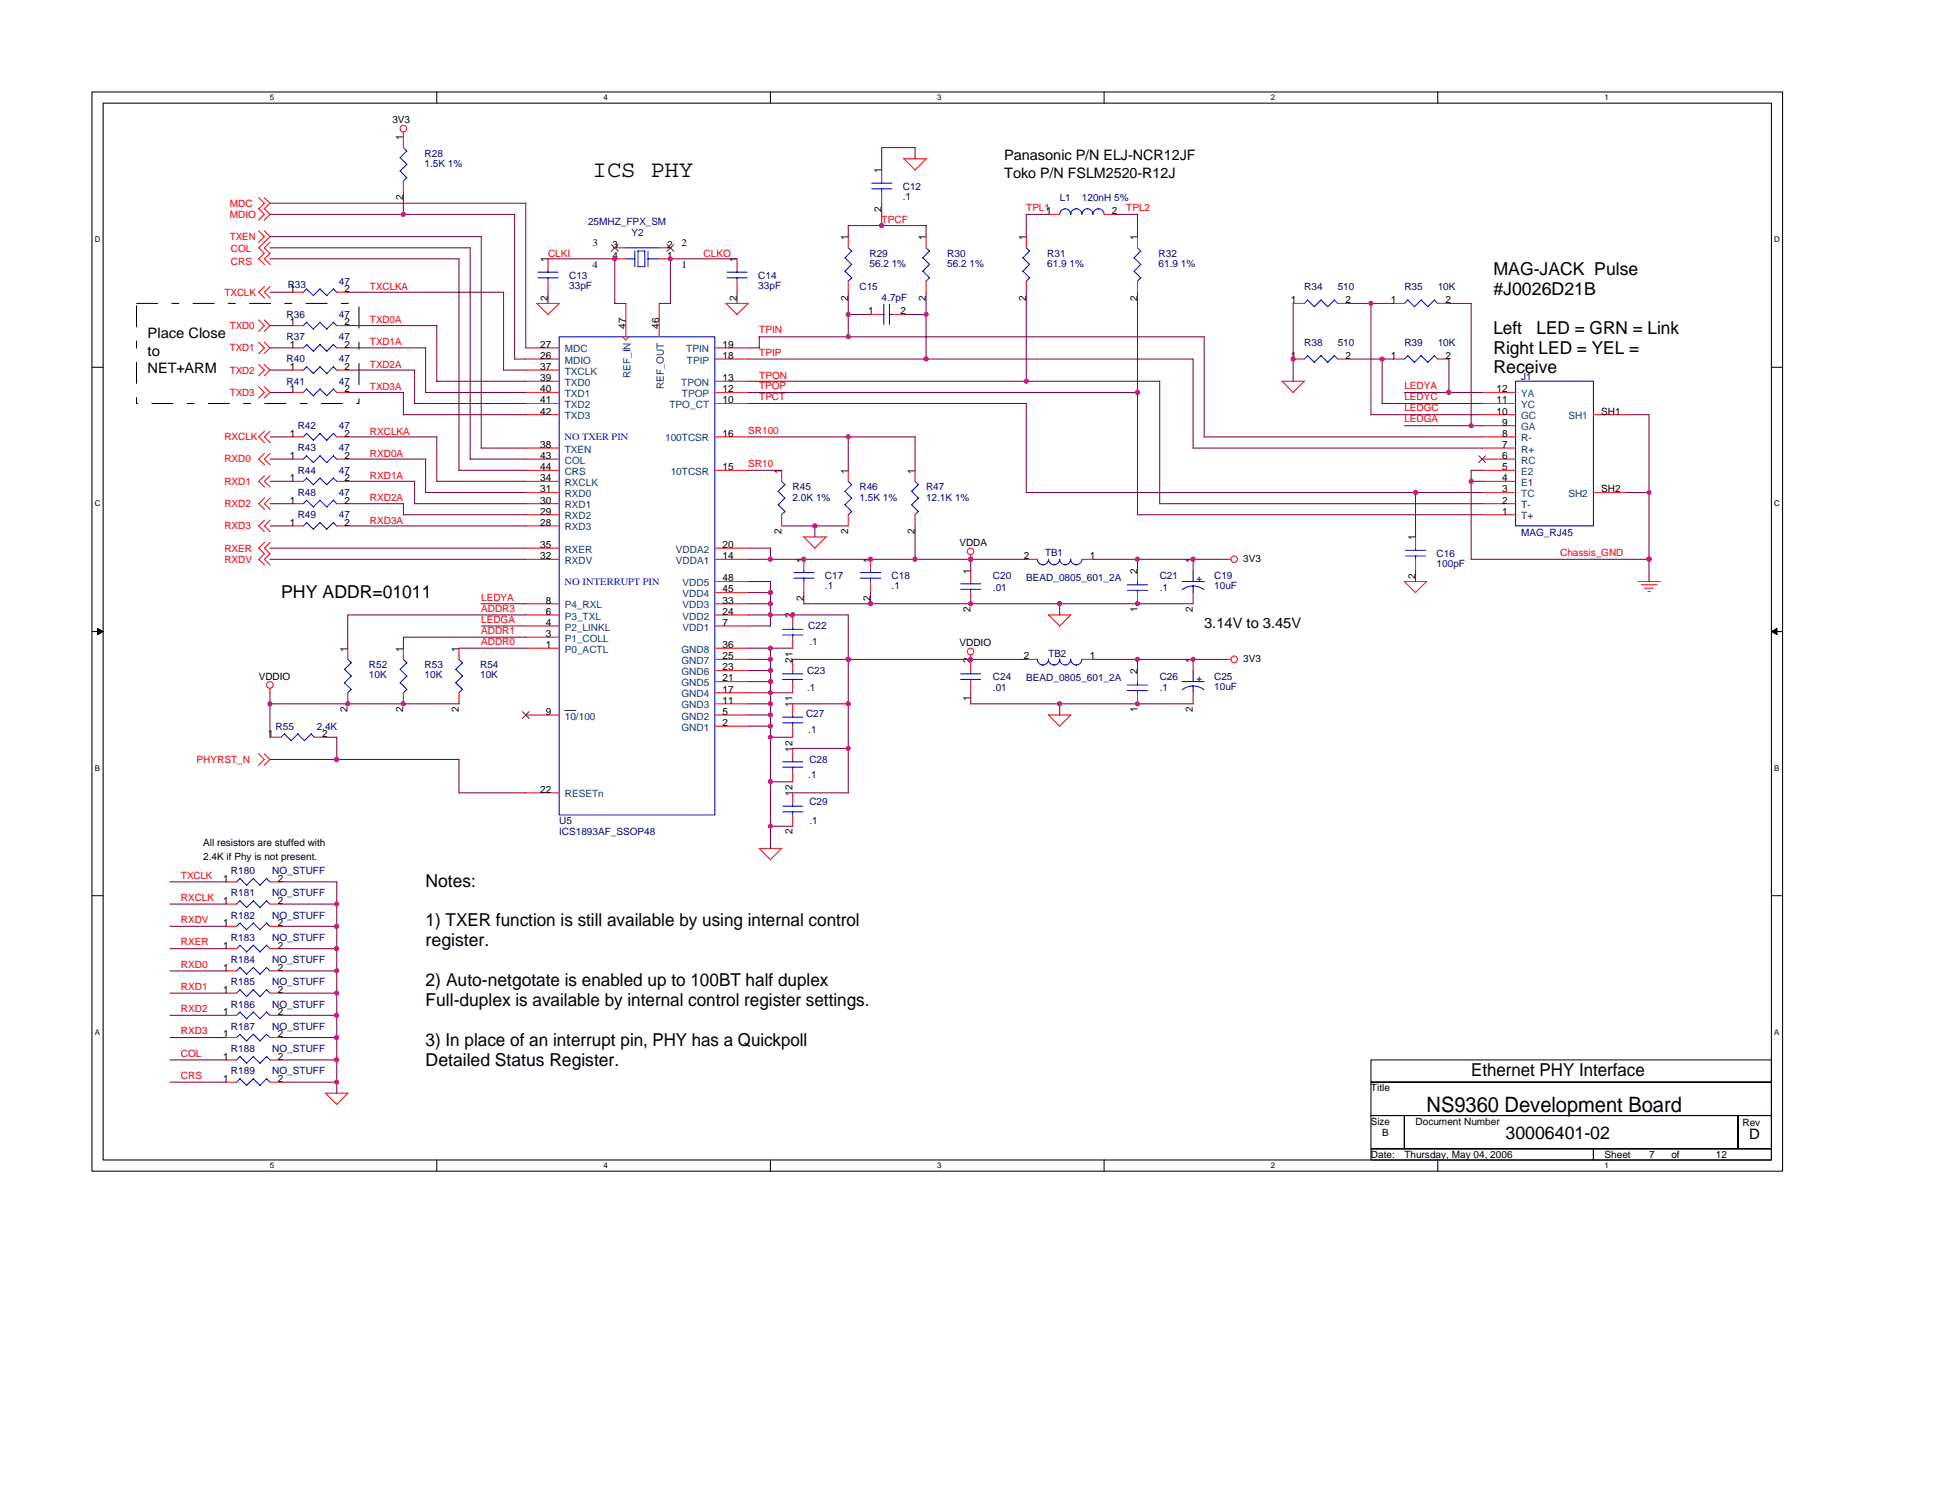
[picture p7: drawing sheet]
<svg xmlns="http://www.w3.org/2000/svg" width="279mm" height="216mm" viewBox="0 0 279 216" stroke-linecap="round" stroke-linejoin="round" font-family="sans-serif">
<path d="M13.2 13.2h243.3v155.3h-243.3zM14.8 14.8h240.1v152.1h-240.1z" fill="none" stroke="#000" stroke-width=".15"/>
<g fill="#fff">
<path d="M38.8 13.4h.7v1.3h-.7z"/>
<path d="M38.8 167h.7v1.3h-.7z"/>
</g>
<path d="M62.8 13.2v1.6M62.8 166.9v1.6" fill="none" stroke="#000" stroke-width=".15"/>
<g fill="#fff">
<path d="M86.8 13.4h.7v1.3h-.7z"/>
<path d="M86.8 167h.7v1.3h-.7z"/>
</g>
<path d="M110.8 13.2v1.6M110.8 166.9v1.6" fill="none" stroke="#000" stroke-width=".15"/>
<g fill="#fff">
<path d="M134.8 13.4h.7v1.3h-.7z"/>
<path d="M134.8 167h.7v1.3h-.7z"/>
</g>
<path d="M158.8 13.2v1.6M158.8 166.9v1.6" fill="none" stroke="#000" stroke-width=".15"/>
<g fill="#fff">
<path d="M182.9 13.4h.6v1.3h-.6z"/>
<path d="M182.9 167h.6v1.3h-.6z"/>
</g>
<path d="M206.9 13.2v1.6M206.9 166.9v1.6" fill="none" stroke="#000" stroke-width=".15"/>
<g fill="#fff">
<path d="M230.9 13.4h.6v1.3h-.6z"/>
<path d="M230.9 167h.6v1.3h-.6z"/>
<path d="M13.6 33.8h.8v1.3h-.8z"/>
<path d="M255.3 33.8h.8v1.3h-.8z"/>
<path d="M13.6 71.8h.8v1.3h-.8z"/>
<path d="M255.3 71.8h.8v1.3h-.8z"/>
</g>
<path d="M13.2 52.8h1.6M254.9 52.8h1.6" fill="none" stroke="#000" stroke-width=".15"/>
<g fill="#fff">
<path d="M13.6 109.8h.8v1.3h-.8z"/>
<path d="M255.3 109.8h.7v1.3h-.7z"/>
</g>
<path d="M13.2 90.8h1.6M254.9 90.8h1.6" fill="none" stroke="#000" stroke-width=".15"/>
<path d="M14 90.4l.8 .4-.8 .5zM254.9 90.8l.8-.4v.9z" fill="#000"/>
<path d="M14 90.4l.8 .4-.8 .5zM254.9 90.8l.8-.4v.9z" fill="none" stroke="#000" stroke-width=".14"/>
<g fill="#fff">
<path d="M13.6 147.8h.8v1.3h-.8z"/>
<path d="M255.3 147.8h.7v1.3h-.7z"/>
</g>
<path d="M13.2 128.8h1.6M254.9 128.8h1.6M197.2 152.5h57.7v3.2h-57.7zM197.2 155.7h57.7v4.8h-57.7zM197.2 160.5h4.8v4.7h-4.8zM197.2 165.2h32v1.7h-32zM202 160.5h48.1v4.7h-48.1zM229.2 165.2h25.7v1.7h-25.7zM250.1 160.5h4.8v4.7h-4.8z" fill="none" stroke="#000" stroke-width=".15"/>
<path d="M19.6 43.6h32v14.4h-32v-14.4" fill="none" stroke="#000" stroke-width=".14" stroke-dasharray="3 2 1 2"/>
<g fill="none" stroke="#f00" stroke-width=".15">
<path d="M58 19v2.2M37.2 30l.8 .8-.8 .9M37.2 28.4l.8 .8-.8 .9M37.2 33.2l.8 .8-.8 .9M38 30l.8 .8-.8 .9M38 28.4l.8 .8-.8 .9M38 33.2l.8 .8-1.6 1.6 .9 .9M38.1 36.4l-.9 .8 .9 .9M38.9 36.4l-.9 .8 .9 .9M38.9 34.8l-.9 .8 .9 .9M58 26v1.6M78.8 37.2v1.6"/>
<path d="M88.5 37.2h1.5M88.5 35.6h1.5M94.8 37.2h1.7M94.8 35.6h1.7M106 37.2v1.6M122 34v1.6M126.8 24.4v1.6M126.8 27.6v1.6M130 22.8l1.6 1.7 1.6-1.7M130 22.8h3.3M133.2 34v1.6M147.7 34v1.6"/>
<path d="M150.8 30.8h1.7M158.8 30.8h1.7M163.7 34v1.6M37.2 46l.8 .8-.8 .9M37.2 52.4l.8 .8-.8 .9M37.2 49.2l.8 .8-.8 .9M37.2 55.6l.8 .8-.8 .9M38 46l.8 .8-.8 .9M38 52.4l.8 .8-.8 .9M38 49.2l.8 .8-.8 .9M38 55.6l.8 .8-.8 .9M38.1 41.2l-.9 .8 .9 .9"/>
<path d="M38.9 41.2l-.9 .8 .9 .9M42 56.4h1.6M42 53.2h1.6M42 42h1.6M42 50h1.6M42 46.8h1.6M48.4 56.4h1.6M48.4 53.2h1.6M48.4 42h1.6M48.4 50h1.6M48.4 46.8h1.6M75.6 54.8h4.9"/>
<path d="M75.6 56.4h4.9M75.6 53.2h4.9M75.6 51.6h4.9M75.6 50h4.9M75.6 58h4.9M75.6 59.6h4.9M78.8 45.2l-1.6-1.6h3.3l-1.7 1.7M78.8 40.4v1.6M89.6 48.4l.4 .5 .5-.5M90 43.6v4.8M94.8 43.6v4.8M102.8 54.8h4.8"/>
<path d="M102.8 56.4h4.8M102.8 51.6h4.8M102.8 50h4.8M102.8 58h4.8M104.4 43.6l1.6 1.7 1.6-1.7M104.5 43.6h3.2M106 40.4v1.6M122 40.4v1.6M125.2 45.2h1.6M128.5 45.2h1.5M133.2 40.4v1.6M147.7 40.4v1.6"/>
<path d="M163.7 40.4v1.6M184.4 54.8l1.6 1.6M184.5 54.8h3.2M186 43.6h1.7M186 51.6h1.7M187.7 54.8l-1.7 1.7M192.5 43.6h1.5M192.5 51.6h1.5M200.5 43.6h1.5M200.5 51.6h1.5M206.9 43.6h1.6M206.9 51.6h1.6"/>
<path d="M213.2 56.4h4.9M213.2 58h4.9M213.2 59.6h4.9M229.2 59.6h4.9M38.1 68.4l-.9 .8 .9 .9M38.1 65.2l-.9 .8 .9 .9M38.1 71.6l-.9 .9 .9 .8M38.1 74.8l-.9 .8 .9 .9M38.1 62l-.9 .8 .9 .9M38.1 78l-.9 .8 .9 .9M38.1 79.6l-.9 .9 .9 .8M38.9 68.4l-.9 .8 .9 .9"/>
<path d="M38.9 65.2l-.9 .8 .9 .9M38.9 71.6l-.9 .9 .9 .8M38.9 74.8l-.9 .8 .9 .9M38.9 62l-.9 .8 .9 .9M38.9 78l-.9 .8 .9 .9M38.9 79.6l-.9 .9 .9 .8M42 69.2h1.6M42 62.8h1.6M42 75.6h1.6M42 66h1.6M42 72.5h1.6M48.4 69.2h1.6"/>
<path d="M48.4 62.8h1.6M48.4 75.6h1.6M48.4 66h1.6M48.4 72.5h1.6M75.6 69.2h4.9M75.6 75.6h4.9M75.6 66h4.9M75.6 64.5h4.9M75.6 67.6h4.9M75.6 70.8h4.9M75.6 72.5h4.9M75.6 74h4.9"/>
<path d="M75.6 78.8h4.9M102.8 62.8h4.8M102.8 67.6h4.8M102.8 78.8h4.8M112.5 67.6v1.6M112.5 74v1.6M118.8 77.2l-1.6 1.7M118.9 77.2h-3.2l1.5 1.6M122 67.6v1.6M122 74v1.6M131.7 67.6v1.6M131.7 74v1.6"/>
<path d="M139.7 79.8v.7M203.7 77.2v1.6M213.2 69.2h4.9M213.2 62.8h4.9M213.2 66h4.9M213.2 64.5h4.9M213.2 67.6h4.9M213.2 70.8h4.9M213.2 72.5h4.9M213.2 74h4.9M213.2 61.2h4.9M229.2 70.8h4.9"/>
<path d="M38.8 99v.7M50 93.2v1.6M50 99.6v1.6M58 93.2v1.6M58 99.6v1.6M66 93.2v1.6M66 99.6v1.6M75.6 80.5h4.9M75.6 88.5h4.9M75.6 90h4.9M75.6 86.8h4.9M75.6 93.2h4.9"/>
<path d="M75.6 91.6h4.9M102.8 94.8h4.8M102.8 80.5h4.8M102.8 83.6h4.8M102.8 88.5h4.8M102.8 90h4.8M102.8 86.8h4.8M102.8 93.2h4.8M102.8 99.6h4.8M102.8 98h4.8M102.8 96.5h4.8M102.8 85.2h4.8"/>
<path d="M114 88.5v1.5M114 91.6v1.6M114 94.8v1.7M114 98v1.6M115.7 80.5v1.5M115.7 83.6v1.6M125.2 80.5v1.5M125.2 83.6v1.6M139.7 82v1.6M139.7 85.2v1.6M139.7 94.2v2.3M139.7 98v1.6"/>
<path d="M147.7 94.8h1.5M147.7 80.5h1.5M150.8 88.4l1.7 1.6M150.8 88.5h3.2l-1.6 1.6M155.7 94.8h1.5M155.7 80.5h1.5M163.7 82v1.6M163.7 85.2v1.6M163.7 96.5v1.5M163.7 99.6v1.6M171.7 80.5v1.5M171.7 85.2v1.6"/>
<path d="M171.7 94.8v1.7M171.7 99.6v1.6M176.4 94.8h.7M176.4 80.5h.7M202 83.6l1.6 1.7 1.6-1.7M202 83.6h3.3M203.7 80.5v1.5M235.7 83.6h3.2M236.1 84.1h2.3M236.6 84.6h1.3M237.1 85.1h.3M37.2 108.4l.8 .8-.8 .9"/>
<path d="M38 108.4l.8 .8-.8 .9M38.8 106h1.6M45.2 106h1.6M75.6 102.8h4.9M75.6 114h4.9M102.8 102.8h4.8M102.8 104.5h4.8M102.8 101.2h4.8M114 101.2v1.6M114 104.5v1.5M114 107.6v1.6M114 110.8v1.7"/>
<path d="M114 114v1.7M114 117.2v1.6M150.8 102.8l1.7 1.7M150.8 102.8h3.3l-1.7 1.7M32.4 130h1.6M32.4 126.8h1.6M32.4 133.2h1.6M32.4 139.7h1.6M32.4 136.5h1.6M38.8 130h1.6M38.8 126.8h1.6M38.8 133.2h1.6"/>
<path d="M38.8 139.7h1.6M38.8 136.5h1.6M109.2 122l1.6 1.7M109.2 122h3.3M112.5 122l-1.7 1.7M32.4 149.2h1.6M32.4 155.7h1.6M32.4 142.8h1.6M32.4 146h1.6M32.4 152.5h1.6M38.8 149.2h1.6M38.8 155.7h1.6"/>
<path d="M38.8 142.8h1.6M38.8 146h1.6M38.8 152.5h1.6M46.8 157.2l1.6 1.6M46.8 157.2h3.3M50 157.2l-1.6 1.7"/>
<circle cx="58" cy="18.5" r=".47"/>
<circle cx="139.6" cy="79.3" r=".47"/>
<circle cx="38.8" cy="98.5" r=".48"/>
<circle cx="139.6" cy="93.7" r=".47"/>
<circle cx="177.6" cy="94.8" r=".47"/>
<circle cx="177.6" cy="80.4" r=".47"/>
</g>
<g fill="none" stroke="#00f" stroke-width=".15">
<path d="M57.6 22.7l.9 1M57.6 24.6l.9 1M58 21.2l.5 .5M58.5 21.7l-.9 1M58.5 23.6l-.9 1M58.5 25.6l-.5 .5M77.4 40h2.9M77.4 39.2h2.9M78.8 38.8v.4M78.8 39.9v.5M90 37.2h1.3M90 35.6h4.8"/>
<path d="M91.3 36.1v2.3M91.8 38.4h1M92.8 36.1h-1v2.3M92.8 36.1v2.3M93.2 37.2h1.6M93.2 36.1v2.3M104.6 40h2.9M104.6 39.2h2.9M106 38.8v.4M106 39.9v.5M121.6 37.1l1 1M122 35.6l.6 .5"/>
<path d="M122.5 36.1l-.9 1M122.5 38l-.9 1 1 1M122.5 40l-.5 .5M125.4 27.2h2.9M125.4 26.4h2.9M126.8 26v.4M126.8 27.1v.5M132.8 37.1l.9 1M133.2 35.6l.5 .5M133.7 36.1l-.9 1M133.7 38l-.9 1 .9 1M133.7 40l-.5 .5"/>
<path d="M147.2 37.1l.9 1M147.2 39l.9 1M147.7 35.6l.4 .5M148.1 36.1l-1 1M148.1 38l-1 1M148.1 40l-.5 .5M152.5 30.8a.79 .79 0 0 1 .8-.8 .79 .79 0 0 1 .7 .8 .8 .8 0 0 1 .8-.8 .8 .8 0 0 1 .9 .8 .79 .79 0 0 1 .7-.8 .79 .79 0 0 1 .8 .8 .8 .8 0 0 1 .8-.8 .8 .8 0 0 1 .8 .8M163.2 37.1l.9 1M163.7 35.6l.4 .5M164.1 36.1l-1 1M164.1 38l-1 1 1 1M164.1 40l-.5 .5"/>
<path d="M44.1 56l1 .9M44.1 52.8l1 .9M44.1 41.6l1 .9M44.1 49.6l1 .9M44.1 46.4l1 .9M44.1 55.9l-.5 .5M44.1 52.7l-.5 .5M44.1 41.5l-.5 .5M44.1 49.5l-.5 .5M44.1 46.3l-.5 .5M45.1 50.5l1-1 .9 1M46 56l1 .9"/>
<path d="M46 52.8l1 .9M46 41.6l1 .9M46 46.4l1 .9M46.1 55.9l-1 1M46.1 52.7l-1 1M46.1 41.5l-1 1M46.1 46.3l-1 1M48 56l.5 .5M48 52.8l.5 .5M48 41.6l.5 .5M48 49.6l.5 .5M48 46.4l.5 .5"/>
<path d="M48 55.9l-1 1M48 52.7l-1 1M48 41.5l-1 1M48 49.5l-1 1M48 46.3l-1 1M80.5 48.4h22.3v68.8h-22.3zM126.8 45.2h.4M127.2 43.8v2.9M127.9 45.2h.6M128 43.8v2.9M188.1 43.2l1 .9M188.1 51.2l1 .9"/>
<path d="M188.1 43.1l-.4 .5M188.1 51.1l-.4 .5M190 43.2l1 .9M190.1 43.1l-1 1M192 43.2l.5 .5M192 51.2l.5 .5M192 43.1l-1 1M192 51.1l-1 1-.9-1-1 1M202.5 43.2l1 .9M202.5 51.2l1 .9M202.6 43.1l-.6 .5M202.6 51.1l-.6 .5"/>
<path d="M203.5 52.1l1-1 .9 1M204.5 43.2l.9 .9M204.5 43.1l-1 1M206.4 43.2l.5 .5M206.4 43.1l-1 1M206.9 51.7l-.5-.6-1 1M218.1 54.8h11.1v20.8h-11.1zM44.1 68.8l1 .9M44.1 62.4l1 .9M44.1 75.2l1 .9M44.1 65.6l1 .9M44.1 72l1 .9"/>
<path d="M44.1 68.7l-.5 .5M44.1 62.3l-.5 .5M44.1 75.1l-.5 .5M44.1 65.6l-.5 .4M44.1 71.9l-.5 .6M46 68.8l1 .9M46 62.4l1 .9M46 75.2l1 .9M46 65.6l1 .9M46 72l1 .9M46.1 68.7l-1 1M46.1 62.3l-1 1"/>
<path d="M46.1 75.1l-1 1M46.1 65.6l-1 .9M46.1 71.9l-1 1M48 68.8l.5 .5M48 62.4l.5 .5M48 75.2l.5 .5M48 65.6l.5 .5M48 72l.5 .5M48 68.7l-1 1M48 62.3l-1 1M48 75.1l-1 1M48 65.6l-1 .9"/>
<path d="M48 71.9l-1 1M112 70.7l.9 1M112 72.6l.9 1M112.5 69.2l.4 .5M112.9 69.7l-1 1M112.9 71.6l-1 1M112.9 73.6l-.5 .5M121.6 72.6l1 1M122 69.2l.6 .5M122.5 69.7l-.9 1 1 1M122.5 71.6l-.9 1M122.5 73.6l-.5 .5"/>
<path d="M131.2 70.7l.9 1M131.2 72.6l.9 1M131.7 69.2l.4 .5M132.1 69.7l-1 1M132.1 71.6l-1 1M132.1 73.6l-.5 .5M202.2 80h2.9M202.2 79.2h2.9M203.7 78.8v.4M203.7 79.9v.6M49.6 98.2l.9 1M50 94.8l.5 .6"/>
<path d="M50.5 95.3l-1 1 1 1M50.5 97.2l-1 1M50.5 99.2l-.5 .5M57.6 96.3l.9 1M57.6 98.2l.9 1M58 94.8l.5 .6M58.5 95.3l-.9 1M58.5 97.2l-.9 1M58.5 99.2l-.5 .5M65.6 96.3l.9 1M65.6 98.2l.9 1M66 94.8l.5 .6"/>
<path d="M66.5 95.3l-.9 1M66.5 97.2l-.9 1M66.5 99.2l-.5 .5M112.6 96.9h2.9M112.6 97.7h2.9M112.6 90.5h2.9M112.6 91.3h2.9M114 90v.5M114 91.3v.3M114 96.5v.4M114 97.7v.3M114.2 83.2h2.9"/>
<path d="M114.2 82.4h2.9M115.7 82v.4M115.7 83.1v.5M123.8 83.2h2.9M123.8 82.4h2.9M125.2 82v.4M125.2 83.1v.5M138.2 96.9h2.9M138.2 97.7h2.9M138.2 84.8h2.9M138.2 84h2.9M139.7 83.6v.4"/>
<path d="M139.7 84.7v.5M139.7 96.5v.4M139.7 97.7v.3M149.2 80.4a.8 .8 0 0 0 .8 .8 .8 .8 0 0 0 .8-.8 .8 .8 0 0 0 .8 .8 .8 .8 0 0 0 .9-.8 .79 .79 0 0 0 .8 .8 .79 .79 0 0 0 .7-.8 .8 .8 0 0 0 .8 .8 .8 .8 0 0 0 .9-.8M149.2 94.8a.8 .8 0 0 0 .8 .8 .81 .81 0 0 0 .8-.8 .8 .8 0 0 0 .8 .8 .81 .81 0 0 0 .9-.8 .79 .79 0 0 0 .8 .8 .79 .79 0 0 0 .7-.8 .8 .8 0 0 0 .8 .8 .81 .81 0 0 0 .9-.8M162.2 98.5h2.9M162.2 99.3h2.9M162.2 84.1h2.9M162.2 84.9h2.9M163.7 83.6v.5M163.7 84.9v.3M163.7 98v.5"/>
<path d="M163.7 99.3v.3M170 98h3.3M170 83.6h3.3M171.7 82v1.7M171.7 84.3v1M171.7 96.5v1.6M171.7 98.7v1M173.2 99.2a2.56 2.56 0 0 0-1.6-.5 2.56 2.56 0 0 0-1.5 .5M173.2 84.8a2.56 2.56 0 0 0-1.6-.5 2.56 2.56 0 0 0-1.5 .5M40.9 105.6l-.5 .4M42.8 105.6l1 .9 1-.9 .5 .5M42.9 105.6l-1 .9-1-.9"/>
<path d="M112.6 110.4h2.9M112.6 109.6h2.9M112.6 104h2.9M112.6 103.2h2.9M112.6 116.8h2.9M112.6 116h2.9M114 102.8v.4M114 103.9v.6M114 109.2v.4M114 110.3v.5M114 115.7v.3M114 116.8v.4"/>
<path d="M34 126.8l.5-.5 1 1.1M34 133.2l.5-.4 1 .9M34 139.7l.5-.6 1 1M34 136.5l.5-.6 1 1M34.5 129.6l1 1M34.5 129.6l-.5 .4M36.4 129.6l1 1M36.4 126.4l1 1M36.5 129.6l-1 .9M36.5 126.3l-1 1M36.5 132.8l-1 .9M36.5 139.1l-1 1"/>
<path d="M36.5 135.9l-1 1M38.4 129.6l.5 .5M38.4 126.4l.5 .5M38.4 132.8l.5 .5M38.4 139.2l.5 .5M38.4 136l.5 .5M38.4 129.6l-1 .9M38.4 126.3l-1 1M38.4 132.8l-1 .9-1-.9M38.4 139.1l-1 1-1-.9M38.4 135.9l-1 1-1-.9M34 152.5l.5-.6 1 1"/>
<path d="M34 149.2l.5-.4 1 .9M34 146l.5-.4 1 1M34.5 155.2l1 .9M34.5 142.4l1 1M34.5 155.1l-.5 .6M34.5 142.3l-.5 .5M36.4 155.2l1 .9M36.4 142.4l1 1M36.4 145.6l1 1M36.5 148.8l-1 .9M36.5 155.1l-1 1M36.5 142.3l-1 1"/>
<path d="M36.5 145.6l-1 .9M36.5 151.9l-1 1M38.4 148.8l.5 .5M38.4 155.2l.5 .5M38.4 142.4l.5 .5M38.4 145.6l.5 .5M38.4 152l.5 .5M38.4 148.8l-1 .9-1-.9M38.4 155.1l-1 1M38.4 142.3l-1 1M38.4 145.6l-1 .9M38.4 151.9l-1 1-1-.9"/>
</g>
<path d="M81.3 102.2h1.6" fill="none" stroke="#004080" stroke-width=".14"/>
<path d="M88 35.2l1 1M88.9 35.2l-1 1M96 35.2l1 1M96.9 35.2l-1 1M212.8 65.6l1 .9M213.7 65.6l-1 .9M75.2 102.4l1 1M76.1 102.4l-1 1" fill="none" stroke="#804000" stroke-width=".14"/>
<g fill="none" stroke="#800040" stroke-width=".15">
<path d="M38.8 34h30.4v30.5h6.5M38.8 30.8h35.3M38.8 35.6h28.8v30.5M38.8 37.2h27.3M38.8 29.2h36.9M58 27.6v3.3M66 37.2v30.5l9.7-.1M74 30.8v20.8h1.7M75.6 29.2v20.9M78.8 37.2h9.7M88.5 37.2v6.5M106.1 37.2h-9.6v6.5"/>
<path d="M126.8 29.2v3.3M131.7 21.2v1.7M131.7 21.2h-4.9v3.3M133.2 32.4v1.7M133.3 32.4h-11.3v1.7M150.9 30.8h-3.2v3.3M160.5 30.8h3.2M163.7 30.8v3.3M38.8 50h3.3M38.8 46.8h3.3M38.8 42h3.3M38.8 56.4h3.3"/>
<path d="M38.8 53.2h3.3M50 50h11.3M50 56.4h8v3.3M50 46.8h12.9M50 42h22.5M50 53.2h9.7M58 59.6h17.7M59.6 53.2v4.8h16.1M61.2 50v6.5M61.2 56.4h14.5M62.8 46.8v8.1l12.9-.1M72.5 42v11.3"/>
<path d="M72.5 53.2h3.2M78.8 42v1.7M88.5 43.6h1.6M94.8 43.6h1.7M106 42v1.7M107.6 51.6h64.1M107.6 58h40.1M107.6 50h1.7M107.6 54.8h59.3v17.7M107.6 56.4h56.1M109.2 50.1v-1.7h64.1l-.1 14.5M122 42v6.5"/>
<path d="M122 45.2h3.3M130 45.2h3.3M133.2 42v9.7M147.7 58v12.8h65.6M147.7 42v12.9M163.7 42v32.1M171.7 51.6v12.9h41.6M186 43.6v11.3M194 51.6h6.5M194 43.6h6.5M197.2 59.6h16.1M197.2 43.6v16.1"/>
<path d="M198.9 51.6v6.4h14.4M202 56.4h11.3M208.5 43.6h3.2v17.7M208.5 51.6v4.9M234.1 59.6h3.2M237.2 59.6v24.1M38.8 75.6h3.3M38.8 78.8h36.9M38.8 62.8h3.3M38.8 66h3.3M38.8 69.2h3.3M38.8 72.5h3.3"/>
<path d="M50 75.6h25.7M50 72.5h8v1.6M50 62.8h12.9M50 66h11.3M50 69.2h9.7M58 74h17.7M59.6 72.5h16.1M59.6 69.2v3.3M61.2 66v4.8h14.5M62.8 62.8v6.5l12.9-.1M67.6 66h8.1M107.6 78.8h3.2v1.7"/>
<path d="M107.6 62.8h24.1M107.6 67.6h4.9M112.5 75.6h9.6M117.2 75.6v1.7M122 62.8v4.9M131.7 62.8v4.9M131.7 75.6v4.9M163.7 74h49.6M166.9 72.5h46.4M173.2 62.8h40.1M202 61.2h11.3M203.7 70.8v6.5"/>
<path d="M211.7 69.2h1.6M213.3 67.6h-1.6v12.9h25.6M234.1 70.8h3.2M38.8 80.5h36.9M38.8 99.6v6.5M66 93.2h9.7M69.2 86.8h6.5M69.2 90h6.5M75.7 88.5h-25.7v4.8M75.7 91.6h-17.7v1.7M107.6 80.5h40.1M107.6 94.8h3.3"/>
<path d="M107.6 88.5h14.5M107.6 86.8h3.3M107.6 83.6h3.2v6.5M107.6 93.2h6.5M107.6 99.6h6.5M107.6 90h3.3M107.6 85.2h3.3M107.6 98h3.3M107.6 96.5h3.3M110.8 93.2v28.9M114 94.8h33.7M115.7 86.8h56"/>
<path d="M115.7 85.2v1.7M122 88.5v25.6M125.2 85.2v1.7M139.7 99.6v1.6h32M139.7 80.5v1.6M152.5 86.8v1.7M157.2 80.5h19.3M157.2 94.8h19.3M163.7 80.5v1.6M163.7 94.8v1.7M203.7 82v1.7M38.8 101.2h27.3"/>
<path d="M38.8 109.2h27.3M46.8 106h1.7M48.4 106v3.3M66 109.2v4.9l9.7-.1M107.6 102.8h3.3M107.6 101.2h3.3M107.6 104.5h3.3M110.8 106h3.3M110.8 112.5h3.3M110.8 118.8h3.3M114 101.2h8.1M114 107.6h8.1"/>
<path d="M114 114h8.1M152.5 101.2v1.7M24.4 133.2h8.1M24.4 139.7h8.1M24.4 130h8.1M24.4 136.5h8.1M24.4 126.8h8.1M40.4 133.2h8.1M40.4 139.7h8.1M40.4 130h8.1M40.4 136.5h8.1M40.4 126.8h8.1"/>
<path d="M48.4 126.8v30.5M24.4 149.2h8.1M24.4 152.5h8.1M24.4 142.8h8.1M24.4 146h8.1M24.4 155.7h8.1M40.4 149.2h8.1M40.4 152.5h8.1M40.4 142.8h8.1M40.4 146h8.1M40.4 155.7h8.1"/>
</g>
<circle cx="48.4" cy="149.2" r=".32" fill="#f0f"/>
<circle cx="48.4" cy="149.2" r=".32" fill="none" stroke="#f0f" stroke-width=".15"/>
<circle cx="110.8" cy="102.8" r=".31" fill="#f0f"/>
<circle cx="110.8" cy="102.8" r=".31" fill="none" stroke="#f0f" stroke-width=".15"/>
<circle cx="211.6" cy="61.2" r=".31" fill="#f0f"/>
<circle cx="211.6" cy="61.2" r=".31" fill="none" stroke="#f0f" stroke-width=".15"/>
<circle cx="122" cy="94.8" r=".31" fill="#f0f"/>
<circle cx="122" cy="94.8" r=".31" fill="none" stroke="#f0f" stroke-width=".15"/>
<circle cx="139.6" cy="94.8" r=".31" fill="#f0f"/>
<circle cx="139.6" cy="94.8" r=".31" fill="none" stroke="#f0f" stroke-width=".15"/>
<circle cx="114" cy="88.4" r=".31" fill="#f0f"/>
<circle cx="114" cy="88.4" r=".31" fill="none" stroke="#f0f" stroke-width=".15"/>
<circle cx="237.2" cy="80.4" r=".32" fill="#f0f"/>
<circle cx="237.2" cy="80.4" r=".32" fill="none" stroke="#f0f" stroke-width=".15"/>
<circle cx="186" cy="51.6" r=".31" fill="#f0f"/>
<circle cx="186" cy="51.6" r=".31" fill="none" stroke="#f0f" stroke-width=".15"/>
<circle cx="96.4" cy="37.2" r=".32" fill="#f0f"/>
<circle cx="96.4" cy="37.2" r=".32" fill="none" stroke="#f0f" stroke-width=".15"/>
<circle cx="133.2" cy="51.6" r=".31" fill="#f0f"/>
<circle cx="133.2" cy="51.6" r=".31" fill="none" stroke="#f0f" stroke-width=".15"/>
<circle cx="38.8" cy="101.2" r=".31" fill="#f0f"/>
<circle cx="38.8" cy="101.2" r=".31" fill="none" stroke="#f0f" stroke-width=".15"/>
<circle cx="50" cy="101.2" r=".31" fill="#f0f"/>
<circle cx="50" cy="101.2" r=".31" fill="none" stroke="#f0f" stroke-width=".15"/>
<circle cx="58" cy="30.8" r=".31" fill="#f0f"/>
<circle cx="58" cy="30.8" r=".31" fill="none" stroke="#f0f" stroke-width=".15"/>
<circle cx="237.2" cy="80.4" r=".32" fill="#f0f"/>
<circle cx="237.2" cy="80.4" r=".32" fill="none" stroke="#f0f" stroke-width=".15"/>
<circle cx="125.2" cy="86.8" r=".31" fill="#f0f"/>
<circle cx="125.2" cy="86.8" r=".31" fill="none" stroke="#f0f" stroke-width=".15"/>
<circle cx="139.6" cy="86.8" r=".31" fill="#f0f"/>
<circle cx="139.6" cy="86.8" r=".31" fill="none" stroke="#f0f" stroke-width=".15"/>
<circle cx="171.6" cy="80.4" r=".31" fill="#f0f"/>
<circle cx="171.6" cy="80.4" r=".31" fill="none" stroke="#f0f" stroke-width=".15"/>
<circle cx="203.6" cy="70.8" r=".31" fill="#f0f"/>
<circle cx="203.6" cy="70.8" r=".31" fill="none" stroke="#f0f" stroke-width=".15"/>
<circle cx="110.8" cy="80.4" r=".31" fill="#f0f"/>
<circle cx="110.8" cy="80.4" r=".31" fill="none" stroke="#f0f" stroke-width=".15"/>
<circle cx="48.4" cy="152.4" r=".32" fill="#f0f"/>
<circle cx="48.4" cy="152.4" r=".32" fill="none" stroke="#f0f" stroke-width=".15"/>
<circle cx="110.8" cy="106" r=".31" fill="#f0f"/>
<circle cx="110.8" cy="106" r=".31" fill="none" stroke="#f0f" stroke-width=".15"/>
<circle cx="48.4" cy="133.2" r=".32" fill="#f0f"/>
<circle cx="48.4" cy="133.2" r=".32" fill="none" stroke="#f0f" stroke-width=".15"/>
<circle cx="48.4" cy="139.6" r=".31" fill="#f0f"/>
<circle cx="48.4" cy="139.6" r=".31" fill="none" stroke="#f0f" stroke-width=".15"/>
<circle cx="48.4" cy="136.4" r=".32" fill="#f0f"/>
<circle cx="48.4" cy="136.4" r=".32" fill="none" stroke="#f0f" stroke-width=".15"/>
<circle cx="58" cy="101.2" r=".31" fill="#f0f"/>
<circle cx="58" cy="101.2" r=".31" fill="none" stroke="#f0f" stroke-width=".15"/>
<circle cx="152.4" cy="86.8" r=".31" fill="#f0f"/>
<circle cx="152.4" cy="86.8" r=".31" fill="none" stroke="#f0f" stroke-width=".15"/>
<circle cx="163.6" cy="86.8" r=".31" fill="#f0f"/>
<circle cx="163.6" cy="86.8" r=".31" fill="none" stroke="#f0f" stroke-width=".15"/>
<circle cx="48.4" cy="109.2" r=".32" fill="#f0f"/>
<circle cx="48.4" cy="109.2" r=".32" fill="none" stroke="#f0f" stroke-width=".15"/>
<circle cx="126.8" cy="32.4" r=".31" fill="#f0f"/>
<circle cx="126.8" cy="32.4" r=".31" fill="none" stroke="#f0f" stroke-width=".15"/>
<circle cx="110.8" cy="118.8" r=".31" fill="#f0f"/>
<circle cx="110.8" cy="118.8" r=".31" fill="none" stroke="#f0f" stroke-width=".15"/>
<circle cx="163.6" cy="101.2" r=".31" fill="#f0f"/>
<circle cx="163.6" cy="101.2" r=".31" fill="none" stroke="#f0f" stroke-width=".15"/>
<circle cx="122" cy="45.2" r=".31" fill="#f0f"/>
<circle cx="122" cy="45.2" r=".31" fill="none" stroke="#f0f" stroke-width=".15"/>
<circle cx="110.8" cy="99.6" r=".31" fill="#f0f"/>
<circle cx="110.8" cy="99.6" r=".31" fill="none" stroke="#f0f" stroke-width=".15"/>
<circle cx="48.4" cy="130" r=".31" fill="#f0f"/>
<circle cx="48.4" cy="130" r=".31" fill="none" stroke="#f0f" stroke-width=".15"/>
<circle cx="122" cy="107.6" r=".31" fill="#f0f"/>
<circle cx="122" cy="107.6" r=".31" fill="none" stroke="#f0f" stroke-width=".15"/>
<circle cx="110.8" cy="112.4" r=".31" fill="#f0f"/>
<circle cx="110.8" cy="112.4" r=".31" fill="none" stroke="#f0f" stroke-width=".15"/>
<circle cx="208.4" cy="56.4" r=".32" fill="#f0f"/>
<circle cx="208.4" cy="56.4" r=".32" fill="none" stroke="#f0f" stroke-width=".15"/>
<circle cx="125.2" cy="80.4" r=".32" fill="#f0f"/>
<circle cx="125.2" cy="80.4" r=".32" fill="none" stroke="#f0f" stroke-width=".15"/>
<circle cx="110.8" cy="93.2" r=".31" fill="#f0f"/>
<circle cx="110.8" cy="93.2" r=".31" fill="none" stroke="#f0f" stroke-width=".15"/>
<circle cx="110.8" cy="94.8" r=".31" fill="#f0f"/>
<circle cx="110.8" cy="94.8" r=".31" fill="none" stroke="#f0f" stroke-width=".15"/>
<circle cx="133.2" cy="45.2" r=".32" fill="#f0f"/>
<circle cx="133.2" cy="45.2" r=".32" fill="none" stroke="#f0f" stroke-width=".15"/>
<circle cx="110.8" cy="86.8" r=".31" fill="#f0f"/>
<circle cx="110.8" cy="86.8" r=".31" fill="none" stroke="#f0f" stroke-width=".15"/>
<circle cx="139.6" cy="80.4" r=".31" fill="#f0f"/>
<circle cx="139.6" cy="80.4" r=".31" fill="none" stroke="#f0f" stroke-width=".15"/>
<circle cx="122" cy="48.4" r=".31" fill="#f0f"/>
<circle cx="122" cy="48.4" r=".31" fill="none" stroke="#f0f" stroke-width=".15"/>
<circle cx="163.6" cy="94.8" r=".31" fill="#f0f"/>
<circle cx="163.6" cy="94.8" r=".31" fill="none" stroke="#f0f" stroke-width=".15"/>
<circle cx="211.6" cy="69.2" r=".31" fill="#f0f"/>
<circle cx="211.6" cy="69.2" r=".31" fill="none" stroke="#f0f" stroke-width=".15"/>
<circle cx="198.8" cy="51.6" r=".31" fill="#f0f"/>
<circle cx="198.8" cy="51.6" r=".31" fill="none" stroke="#f0f" stroke-width=".15"/>
<circle cx="48.4" cy="142.8" r=".31" fill="#f0f"/>
<circle cx="48.4" cy="142.8" r=".31" fill="none" stroke="#f0f" stroke-width=".15"/>
<circle cx="122" cy="62.8" r=".31" fill="#f0f"/>
<circle cx="122" cy="62.8" r=".31" fill="none" stroke="#f0f" stroke-width=".15"/>
<circle cx="115.6" cy="80.4" r=".31" fill="#f0f"/>
<circle cx="115.6" cy="80.4" r=".31" fill="none" stroke="#f0f" stroke-width=".15"/>
<circle cx="147.6" cy="54.8" r=".31" fill="#f0f"/>
<circle cx="147.6" cy="54.8" r=".31" fill="none" stroke="#f0f" stroke-width=".15"/>
<circle cx="152.4" cy="101.2" r=".32" fill="#f0f"/>
<circle cx="152.4" cy="101.2" r=".32" fill="none" stroke="#f0f" stroke-width=".15"/>
<circle cx="122" cy="94.8" r=".31" fill="#f0f"/>
<circle cx="122" cy="94.8" r=".31" fill="none" stroke="#f0f" stroke-width=".15"/>
<circle cx="110.8" cy="85.2" r=".31" fill="#f0f"/>
<circle cx="110.8" cy="85.2" r=".31" fill="none" stroke="#f0f" stroke-width=".15"/>
<circle cx="163.6" cy="56.4" r=".31" fill="#f0f"/>
<circle cx="163.6" cy="56.4" r=".31" fill="none" stroke="#f0f" stroke-width=".15"/>
<circle cx="110.8" cy="101.2" r=".31" fill="#f0f"/>
<circle cx="110.8" cy="101.2" r=".31" fill="none" stroke="#f0f" stroke-width=".15"/>
<circle cx="122" cy="101.2" r=".31" fill="#f0f"/>
<circle cx="122" cy="101.2" r=".31" fill="none" stroke="#f0f" stroke-width=".15"/>
<circle cx="237.3" cy="70.8" r=".31" fill="#f0f"/>
<circle cx="237.3" cy="70.8" r=".31" fill="none" stroke="#f0f" stroke-width=".15"/>
<circle cx="110.8" cy="88.4" r=".31" fill="#f0f"/>
<circle cx="110.8" cy="88.4" r=".31" fill="none" stroke="#f0f" stroke-width=".15"/>
<circle cx="131.6" cy="80.4" r=".31" fill="#f0f"/>
<circle cx="131.6" cy="80.4" r=".31" fill="none" stroke="#f0f" stroke-width=".15"/>
<circle cx="171.6" cy="94.8" r=".31" fill="#f0f"/>
<circle cx="171.6" cy="94.8" r=".31" fill="none" stroke="#f0f" stroke-width=".15"/>
<circle cx="163.6" cy="80.4" r=".31" fill="#f0f"/>
<circle cx="163.6" cy="80.4" r=".31" fill="none" stroke="#f0f" stroke-width=".15"/>
<circle cx="139.6" cy="80.4" r=".31" fill="#f0f"/>
<circle cx="139.6" cy="80.4" r=".31" fill="none" stroke="#f0f" stroke-width=".15"/>
<circle cx="48.4" cy="146" r=".31" fill="#f0f"/>
<circle cx="48.4" cy="146" r=".31" fill="none" stroke="#f0f" stroke-width=".15"/>
<circle cx="110.8" cy="98" r=".31" fill="#f0f"/>
<circle cx="110.8" cy="98" r=".31" fill="none" stroke="#f0f" stroke-width=".15"/>
<circle cx="110.8" cy="104.4" r=".31" fill="#f0f"/>
<circle cx="110.8" cy="104.4" r=".31" fill="none" stroke="#f0f" stroke-width=".15"/>
<circle cx="110.8" cy="96.4" r=".31" fill="#f0f"/>
<circle cx="110.8" cy="96.4" r=".31" fill="none" stroke="#f0f" stroke-width=".15"/>
<circle cx="197.2" cy="43.6" r=".31" fill="#f0f"/>
<circle cx="197.2" cy="43.6" r=".31" fill="none" stroke="#f0f" stroke-width=".15"/>
<circle cx="88.4" cy="37.2" r=".32" fill="#f0f"/>
<circle cx="88.4" cy="37.2" r=".32" fill="none" stroke="#f0f" stroke-width=".15"/>
<circle cx="48.4" cy="155.6" r=".31" fill="#f0f"/>
<circle cx="48.4" cy="155.6" r=".31" fill="none" stroke="#f0f" stroke-width=".15"/>
<circle cx="117.2" cy="75.6" r=".31" fill="#f0f"/>
<circle cx="117.2" cy="75.6" r=".31" fill="none" stroke="#f0f" stroke-width=".15"/>
<text font-size="3.4" x="85.2" y="25.5">ICS PHY</text>
<text font-size="3" x="205.2" y="160">NS9360 Development Board</text>
<g font-size="2.6">
<text x="214.9" y="39.5">MAG-JACK Pulse</text>
<text x="214.9" y="42.4">#J0026D21B</text>
<text x="214.9" y="48">Left</text>
<text x="214.9" y="50.9">Right LED = YEL =</text>
<text x="214.9" y="53.7">Receive</text>
<text x="221.1" y="48">LED = GRN = Link</text>
<text x="40.4" y="86">PHY ADDR=01011</text>
<text x="61.2" y="127.5">Notes:</text>
<text x="61.2" y="133.3">1) TXER function is still available by using internal control</text>
<text x="61.2" y="136.1">register.</text>
<text x="61.2" y="141.8">2) Auto-netgotate is enabled up to 100BT half duplex</text>
<text x="61.2" y="144.7">Full-duplex is available by internal control register settings.</text>
<text x="61.2" y="150.4">3) In place of an interrupt pin, PHY has a Quickpoll</text>
<text x="61.2" y="153.3">Detailed Status Register.</text>
<text x="211.7" y="154.8">Ethernet PHY Interface</text>
<text x="216.6" y="163.9">30006401-02</text>
</g>
<g font-size="2.1">
<text x="144.5" y="23.1">Panasonic P/N ELJ-NCR12JF</text>
<text x="144.5" y="25.6">Toko P/N FSLM2520-R12J</text>
<text x="21.2" y="48.7">Place Close</text>
<text x="21.2" y="51.2">to</text>
<text x="21.2" y="53.7">NET+ARM</text>
<text x="173.2" y="90.3">3.14V to 3.45V</text>
<text x="251.7" y="163.9">D</text>
</g>
<g font-size="1.4">
<text x="56.4" y="17.7">3V3</text>
<text x="58" y="20.1" transform="rotate(-90 58 20.1)">1</text>
<text x="58" y="28.8" transform="rotate(-90 58 28.8)">2</text>
<text x="126.8" y="24.9" transform="rotate(-90 126.8 24.9)">1</text>
<text x="85.2" y="35.3">3</text>
<text x="88.1" y="35.6">3</text>
<text x="96" y="35.6">2</text>
<text x="98" y="35.3">2</text>
<text x="122" y="34.5" transform="rotate(-90 122 34.5)">1</text>
<text x="126.8" y="30.4" transform="rotate(-90 126.8 30.4)">2</text>
<text x="133.2" y="34.5" transform="rotate(-90 133.2 34.5)">1</text>
<text x="147.6" y="34.5" transform="rotate(-90 147.6 34.5)">1</text>
<text x="150.5" y="30.8">1</text>
<text x="160" y="30.8">2</text>
<text x="163.6" y="34.5" transform="rotate(-90 163.6 34.5)">1</text>
<text x="78.8" y="37.7" transform="rotate(-90 78.8 37.7)">1</text>
<text x="85.2" y="38.5">4</text>
<text x="88.1" y="37.2">4</text>
<text x="96" y="37.2">1</text>
<text x="98" y="38.5">1</text>
<text x="106" y="37.7" transform="rotate(-90 106 37.7)">1</text>
<text x="41.7" y="42">1</text>
<text x="41.7" y="46.8">1</text>
<text x="49.6" y="42">2</text>
<text x="49.6" y="46.8">2</text>
<text x="78.8" y="43.2" transform="rotate(-90 78.8 43.2)">2</text>
<text x="90" y="47.3" transform="rotate(-90 90 47.3)">47</text>
<text x="94.8" y="47.3" transform="rotate(-90 94.8 47.3)">46</text>
<text x="106" y="43.2" transform="rotate(-90 106 43.2)">2</text>
<text x="122" y="43.2" transform="rotate(-90 122 43.2)">2</text>
<text x="124.9" y="45.2">1</text>
<text x="129.6" y="45.2">2</text>
<text x="133.2" y="43.2" transform="rotate(-90 133.2 43.2)">2</text>
<text x="147.6" y="43.2" transform="rotate(-90 147.6 43.2)">2</text>
<text x="163.6" y="43.2" transform="rotate(-90 163.6 43.2)">2</text>
<text x="185.7" y="43.6">1</text>
<text x="193.6" y="43.6">2</text>
<text x="200.1" y="43.6">1</text>
<text x="208" y="43.6">2</text>
<text x="41.7" y="53.2">1</text>
<text x="41.7" y="50">1</text>
<text x="49.6" y="53.2">2</text>
<text x="49.6" y="50">2</text>
<text x="77.7" y="50">27</text>
<text x="77.7" y="51.6">26</text>
<text x="77.7" y="53.2">37</text>
<text x="104" y="51.6">18</text>
<text x="104" y="50">19</text>
<text x="185.7" y="51.6">1</text>
<text x="193.6" y="51.6">2</text>
<text x="200.1" y="51.6">1</text>
<text x="208" y="51.6">2</text>
<text x="41.7" y="56.4">1</text>
<text x="49.6" y="56.4">2</text>
<text x="77.7" y="54.8">39</text>
<text x="77.7" y="56.4">40</text>
<text x="77.7" y="58">41</text>
<text x="77.7" y="59.6">42</text>
<text x="104" y="56.4">12</text>
<text x="104" y="54.8">13</text>
<text x="104" y="58">10</text>
<text x="215.3" y="59.6">10</text>
<text x="215.3" y="58">11</text>
<text x="215.3" y="56.4">12</text>
<text x="230.4" y="59.6">SH1</text>
<text x="41.7" y="62.8">1</text>
<text x="49.6" y="62.8">2</text>
<text x="77.7" y="64.4">38</text>
<text x="104" y="62.8">16</text>
<text x="216.1" y="64.4">7</text>
<text x="216.1" y="62.8">8</text>
<text x="216.1" y="61.2">9</text>
<text x="41.7" y="69.2">1</text>
<text x="41.7" y="66">1</text>
<text x="49.6" y="69.2">2</text>
<text x="49.6" y="66">2</text>
<text x="77.7" y="66">43</text>
<text x="77.7" y="67.6">44</text>
<text x="77.7" y="69.2">34</text>
<text x="77.7" y="70.8">31</text>
<text x="104" y="67.6">15</text>
<text x="112.4" y="68.1" transform="rotate(-90 112.4 68.1)">1</text>
<text x="122" y="68.1" transform="rotate(-90 122 68.1)">1</text>
<text x="131.6" y="68.1" transform="rotate(-90 131.6 68.1)">1</text>
<text x="216.1" y="70.8">3</text>
<text x="216.1" y="69.2">4</text>
<text x="216.1" y="67.6">5</text>
<text x="216.1" y="66">6</text>
<text x="230.4" y="70.8">SH2</text>
<text x="41.7" y="75.6">1</text>
<text x="41.7" y="72.4">1</text>
<text x="49.6" y="75.6">2</text>
<text x="49.6" y="72.4">2</text>
<text x="77.7" y="72.4">30</text>
<text x="77.7" y="74">29</text>
<text x="77.7" y="75.6">28</text>
<text x="112.4" y="76.8" transform="rotate(-90 112.4 76.8)">2</text>
<text x="122" y="76.8" transform="rotate(-90 122 76.8)">2</text>
<text x="131.6" y="76.8" transform="rotate(-90 131.6 76.8)">2</text>
<text x="203.6" y="77.7" transform="rotate(-90 203.6 77.7)">1</text>
<text x="216.1" y="74">1</text>
<text x="216.1" y="72.4">2</text>
<text x="77.7" y="78.8">35</text>
<text x="77.7" y="80.4">32</text>
<text x="104" y="80.4">14</text>
<text x="104" y="78.8">20</text>
<text x="104" y="83.6">48</text>
<text x="115.6" y="80.9" transform="rotate(-90 115.6 80.9)">1</text>
<text x="125.2" y="80.9" transform="rotate(-90 125.2 80.9)">1</text>
<text x="138" y="78.5">VDDA</text>
<text x="139.6" y="82.5" transform="rotate(-90 139.6 82.5)">1</text>
<text x="147.3" y="80.4">2</text>
<text x="156.8" y="80.4">1</text>
<text x="163.6" y="82.5" transform="rotate(-90 163.6 82.5)">2</text>
<text x="171.6" y="80.9" transform="rotate(-90 171.6 80.9)">1</text>
<text x="178.9" y="80.8">3V3</text>
<text x="203.6" y="83.2" transform="rotate(-90 203.6 83.2)">2</text>
<text x="78.5" y="88.4">6</text>
<text x="78.5" y="86.8">8</text>
<text x="104" y="85.2">45</text>
<text x="104" y="86.8">33</text>
<text x="104" y="88.4">24</text>
<text x="114" y="88.9" transform="rotate(-90 114 88.9)">2</text>
<text x="115.6" y="86.4" transform="rotate(-90 115.6 86.4)">2</text>
<text x="125.2" y="86.4" transform="rotate(-90 125.2 86.4)">2</text>
<text x="139.6" y="88" transform="rotate(-90 139.6 88)">2</text>
<text x="163.6" y="88" transform="rotate(-90 163.6 88)">1</text>
<text x="171.6" y="88" transform="rotate(-90 171.6 88)">2</text>
<text x="50" y="93.7" transform="rotate(-90 50 93.7)">1</text>
<text x="58" y="93.7" transform="rotate(-90 58 93.7)">1</text>
<text x="66" y="93.7" transform="rotate(-90 66 93.7)">1</text>
<text x="78.5" y="90">4</text>
<text x="78.5" y="93.2">1</text>
<text x="78.5" y="91.6">3</text>
<text x="104" y="94.8">25</text>
<text x="104" y="90">7</text>
<text x="104" y="93.2">36</text>
<text x="114" y="95.3" transform="rotate(-90 114 95.3)">21</text>
<text x="138" y="92.9">VDDIO</text>
<text x="139.6" y="95.3" transform="rotate(-90 139.6 95.3)">2</text>
<text x="147.3" y="94.8">2</text>
<text x="156.8" y="94.8">1</text>
<text x="171.6" y="95.3" transform="rotate(-90 171.6 95.3)">1</text>
<text x="178.9" y="95.2">3V3</text>
<text x="37.2" y="97.7">VDDIO</text>
<text x="104" y="101.2">11</text>
<text x="104" y="99.6">17</text>
<text x="104" y="98">21</text>
<text x="104" y="96.4">23</text>
<text x="114" y="101.7" transform="rotate(-90 114 101.7)">11</text>
<text x="139.6" y="100.8" transform="rotate(-90 139.6 100.8)">1</text>
<text x="163.6" y="96.9" transform="rotate(-90 163.6 96.9)">2</text>
<text x="38.5" y="106">1</text>
<text x="46.4" y="106">2</text>
<text x="50" y="102.4" transform="rotate(-90 50 102.4)">2</text>
<text x="58" y="102.4" transform="rotate(-90 58 102.4)">2</text>
<text x="66" y="102.4" transform="rotate(-90 66 102.4)">2</text>
<text x="78.5" y="102.8">9</text>
<text x="104" y="104.4">2</text>
<text x="104" y="102.8">5</text>
<text x="163.6" y="102.4" transform="rotate(-90 163.6 102.4)">1</text>
<text x="171.6" y="102.4" transform="rotate(-90 171.6 102.4)">2</text>
<text x="114" y="108.1" transform="rotate(-90 114 108.1)">12</text>
<text x="77.7" y="114">22</text>
<text x="114" y="114.5" transform="rotate(-90 114 114.5)">12</text>
<text x="29.2" y="121.7">All resistors are stuffed with</text>
<text x="29.2" y="123.7">2.4K if Phy is not present.</text>
<text x="114" y="120" transform="rotate(-90 114 120)">2</text>
<text x="32.1" y="130">1</text>
<text x="32.1" y="126.8">1</text>
<text x="40" y="130">2</text>
<text x="40" y="126.8">2</text>
<text x="32.1" y="133.2">1</text>
<text x="32.1" y="136.4">1</text>
<text x="40" y="133.2">2</text>
<text x="40" y="136.4">2</text>
<text x="32.1" y="142.8">1</text>
<text x="32.1" y="139.6">1</text>
<text x="40" y="142.8">2</text>
<text x="40" y="139.6">2</text>
<text x="32.1" y="149.2">1</text>
<text x="32.1" y="146">1</text>
<text x="40" y="149.2">2</text>
<text x="40" y="146">2</text>
<text x="32.1" y="155.6">1</text>
<text x="32.1" y="152.4">1</text>
<text x="40" y="155.6">2</text>
<text x="40" y="152.4">2</text>
<text x="197.2" y="156.9">Title</text>
<text x="197.2" y="161.7">Size</text>
<text x="203.7" y="161.7">Document Number</text>
<text x="250.7" y="161.9">Rev</text>
<text x="197.2" y="166.5">Date:</text>
<text x="198.9" y="163.3">B</text>
<text x="202" y="166.5">Thursday, May 04, 2006</text>
<text x="230.9" y="166.5">Sheet</text>
<text x="237.2" y="166.5">7</text>
<text x="240.5" y="166.5">of</text>
<text x="246.9" y="166.5">12</text>
</g>
<g font-size="1.4" fill="#000080">
<text x="61.1" y="22.5">R28</text>
<text x="61.1" y="24">1.5K 1%</text>
<text x="129.9" y="27.3">C12</text>
<text x="129.9" y="28.8">.1</text>
<text x="152.5" y="28.9">L1</text>
<text x="155.7" y="28.9">120nH 5%</text>
<text x="84.6" y="32.3">25MHZ_FPX_SM</text>
<text x="90.8" y="33.9">Y2</text>
<text x="41.4" y="41.4">R33</text>
<text x="48.8" y="40.9">47</text>
<text x="81.9" y="40.1">C13</text>
<text x="81.9" y="41.6">33pF</text>
<text x="109.1" y="40.1">C14</text>
<text x="109.1" y="41.6">33pF</text>
<text x="123.7" y="41.7">C15</text>
<text x="125.1" y="36.9">R29</text>
<text x="125.1" y="38.4">56.2 1%</text>
<text x="136.3" y="36.9">R30</text>
<text x="136.3" y="38.4">56.2 1%</text>
<text x="150.7" y="36.9">R31</text>
<text x="150.7" y="38.4">61.9 1%</text>
<text x="166.7" y="36.9">R32</text>
<text x="166.7" y="38.4">61.9 1%</text>
<text x="187.7" y="41.7">R34</text>
<text x="192.5" y="41.7">510</text>
<text x="202" y="41.7">R35</text>
<text x="206.9" y="41.7">10K</text>
<text x="41.2" y="45.7">R36</text>
<text x="48.8" y="45.7">47</text>
<text x="126.8" y="43.3">4.7pF</text>
<text x="41.2" y="52.1">R40</text>
<text x="41.2" y="48.9">R37</text>
<text x="48.8" y="52.1">47</text>
<text x="48.8" y="48.9">47</text>
<text x="187.7" y="49.7">R38</text>
<text x="192.5" y="49.7">510</text>
<text x="202" y="49.7">R39</text>
<text x="206.9" y="49.7">10K</text>
<text x="41.2" y="55.3">R41</text>
<text x="48.8" y="55.3">47</text>
<text x="218.9" y="54.7">J1</text>
<text x="42.8" y="61.7">R42</text>
<text x="42.8" y="64.9">R43</text>
<text x="48.8" y="61.7">47</text>
<text x="48.8" y="64.9">47</text>
<text x="42.8" y="68.1">R44</text>
<text x="42.8" y="71.3">R48</text>
<text x="48.8" y="68.1">47</text>
<text x="48.8" y="71.3">47</text>
<text x="114" y="70.5">R45</text>
<text x="123.7" y="70.5">R46</text>
<text x="133.2" y="70.5">R47</text>
<text x="42.8" y="74.5">R49</text>
<text x="48.8" y="74.5">47</text>
<text x="114" y="72.1">2.0K 1%</text>
<text x="123.7" y="72.1">1.5K 1%</text>
<text x="133.2" y="72.1">12.1K 1%</text>
<text x="218.9" y="77.1">MAG_RJ45</text>
<text x="118.7" y="83.3">C17</text>
<text x="128.3" y="83.3">C18</text>
<text x="142.8" y="83.3">C20</text>
<text x="147.7" y="83.5">BEAD_0805_601_2A</text>
<text x="150.4" y="80">TB1</text>
<text x="166.9" y="83.3">C21</text>
<text x="174.7" y="83.3">C19</text>
<text x="206.7" y="80.1">C16</text>
<text x="206.7" y="81.6">100pF</text>
<text x="118.7" y="84.8">.1</text>
<text x="128.3" y="84.8">.1</text>
<text x="142.8" y="84.9">.01</text>
<text x="166.9" y="84.9">.1</text>
<text x="174.7" y="84.8">10uF</text>
<text x="116.3" y="90.5">C22</text>
<text x="116.5" y="92.8">.1</text>
<text x="150.8" y="94.5">TB2</text>
<text x="53.1" y="96.1">R52</text>
<text x="53.1" y="97.6">10K</text>
<text x="61.1" y="96.1">R53</text>
<text x="61.1" y="97.6">10K</text>
<text x="69.1" y="96.1">R54</text>
<text x="69.1" y="97.6">10K</text>
<text x="116.1" y="96.9">C23</text>
<text x="116.1" y="99.3">.1</text>
<text x="142.8" y="97.7">C24</text>
<text x="142.8" y="99.3">.01</text>
<text x="147.7" y="97.9">BEAD_0805_601_2A</text>
<text x="166.9" y="97.7">C26</text>
<text x="166.9" y="99.3">.1</text>
<text x="174.7" y="97.7">C25</text>
<text x="174.7" y="99.2">10uF</text>
<text x="39.6" y="104.9">R55</text>
<text x="45.6" y="104.9">2.4K</text>
<text x="116" y="103.2">C27</text>
<text x="116.3" y="105.4">.1</text>
<text x="116.3" y="112">.1</text>
<text x="116.5" y="109.7">C28</text>
<text x="80.5" y="118.5">U5</text>
<text x="116.5" y="115.8">C29</text>
<text x="116.5" y="118.5">.1</text>
<text x="33.2" y="125.7">R180</text>
<text x="39.2" y="125.7">NO_STUFF</text>
<text x="80.5" y="120.1">ICS1893AF_SSOP48</text>
<text x="33.2" y="128.9">R181</text>
<text x="39.2" y="128.9">NO_STUFF</text>
<text x="33.2" y="132.1">R182</text>
<text x="33.2" y="135.3">R183</text>
<text x="39.2" y="132.1">NO_STUFF</text>
<text x="39.2" y="135.3">NO_STUFF</text>
<text x="33.2" y="141.7">R185</text>
<text x="33.2" y="138.5">R184</text>
<text x="39.2" y="141.7">NO_STUFF</text>
<text x="39.2" y="138.5">NO_STUFF</text>
<text x="33.2" y="148.1">R187</text>
<text x="33.2" y="144.9">R186</text>
<text x="39.2" y="148.1">NO_STUFF</text>
<text x="39.2" y="144.9">NO_STUFF</text>
<text x="33.2" y="154.5">R189</text>
<text x="33.2" y="151.3">R188</text>
<text x="39.2" y="154.5">NO_STUFF</text>
<text x="39.2" y="151.3">NO_STUFF</text>
</g>
<g font-size="1.4" fill="#f00">
<text x="33.1" y="29.7">MDC</text>
<text x="33.1" y="31.3">MDIO</text>
<text x="33.1" y="34.5">TXEN</text>
<text x="126.8" y="32.1">TPCF</text>
<text x="147.7" y="30.4">TPL1</text>
<text x="162" y="30.4">TPL2</text>
<text x="33.2" y="38.1">CRS</text>
<text x="33.2" y="36.3">COL</text>
<text x="53.2" y="41.7">TXCLKA</text>
<text x="78.8" y="36.9">CLKI</text>
<text x="101.2" y="36.9">CLKO</text>
<text x="32.3" y="42.5">TXCLK</text>
<text x="33.1" y="47.3">TXD0</text>
<text x="53.2" y="46.5">TXD0A</text>
<text x="109.2" y="48">TPIN</text>
<text x="33.1" y="53.7">TXD2</text>
<text x="33.1" y="50.5">TXD1</text>
<text x="53.2" y="49.6">TXD1A</text>
<text x="53.2" y="52.9">TXD2A</text>
<text x="109.2" y="51.2">TPIP</text>
<text x="33.1" y="56.9">TXD3</text>
<text x="53.2" y="56.1">TXD3A</text>
<text x="109.2" y="57.6">TPCT</text>
<text x="109.2" y="54.5">TPON</text>
<text x="109.2" y="56">TPOP</text>
<text x="202" y="57.6">LEDYC</text>
<text x="202" y="59.2">LEDGC</text>
<text x="202" y="56">LEDYA</text>
<text x="32.3" y="63.3">RXCLK</text>
<text x="53.2" y="62.5">RXCLKA</text>
<text x="53.2" y="65.7">RXD0A</text>
<text x="107.6" y="62.4">SR100</text>
<text x="202" y="60.8">LEDGA</text>
<text x="32.3" y="69.7">RXD1</text>
<text x="32.3" y="66.5">RXD0</text>
<text x="53.2" y="68.9">RXD1A</text>
<text x="107.6" y="67.2">SR10</text>
<text x="32.3" y="72.9">RXD2</text>
<text x="32.3" y="76.1">RXD3</text>
<text x="53.2" y="75.3">RXD3A</text>
<text x="53.2" y="72.1">RXD2A</text>
<text x="32.3" y="79.3">RXER</text>
<text x="32.3" y="80.9">RXDV</text>
<text x="224.5" y="80">Chassis_GND</text>
<text x="69.2" y="88">ADDR3</text>
<text x="69.2" y="86.4">LEDYA</text>
<text x="69.2" y="89.6">LEDGA</text>
<text x="69.2" y="92.8">ADDR0</text>
<text x="69.2" y="91.2">ADDR1</text>
<text x="28.3" y="109.7">PHYRST_N</text>
<text x="26" y="129.6">RXCLK</text>
<text x="26" y="126.4">TXCLK</text>
<text x="26" y="132.8">RXDV</text>
<text x="26" y="136">RXER</text>
<text x="26" y="142.4">RXD1</text>
<text x="26" y="139.2">RXD0</text>
<text x="26" y="145.6">RXD2</text>
<text x="26" y="148.8">RXD3</text>
<text x="26" y="152">COL</text>
<text x="26" y="155.2">CRS</text>
</g>
<g font-size="1.4" fill="#004080">
<text x="81.3" y="50.7">MDC</text>
<text x="81.3" y="52.3">MDIO</text>
<text x="81.3" y="53.9">TXCLK</text>
<text x="98.7" y="50.7">TPIN</text>
<text x="98.8" y="52.3">TPIP</text>
<text x="81.3" y="55.5">TXD0</text>
<text x="81.3" y="57.1">TXD1</text>
<text x="81.3" y="58.7">TXD2</text>
<text x="90.7" y="54.4" transform="rotate(-90 90.7 54.4)">REF_IN</text>
<text x="95.5" y="56" transform="rotate(-90 95.5 56)">REF_OUT</text>
<text x="96.3" y="58.7">TPO_CT</text>
<text x="98" y="55.5">TPON</text>
<text x="98.1" y="57.1">TPOP</text>
<text x="218.9" y="58.7">YC</text>
<text x="218.9" y="57.1">YA</text>
<text x="81.3" y="60.3">TXD3</text>
<text x="81.3" y="65.1">TXEN</text>
<text x="95.7" y="63.5">100TCSR</text>
<text x="218.9" y="65.1">R+</text>
<text x="218.9" y="63.5">R-</text>
<text x="218.9" y="61.9">GA</text>
<text x="218.9" y="60.3">GC</text>
<text x="225.6" y="60.3">SH1</text>
<text x="81.3" y="66.7">COL</text>
<text x="81.3" y="68.3">CRS</text>
<text x="81.3" y="69.9">RXCLK</text>
<text x="81.3" y="71.5">RXD0</text>
<text x="96.5" y="68.3">10TCSR</text>
<text x="218.9" y="71.5">TC</text>
<text x="218.9" y="69.9">E1</text>
<text x="218.9" y="68.3">E2</text>
<text x="218.9" y="66.7">RC</text>
<text x="225.6" y="71.5">SH2</text>
<text x="81.3" y="73.1">RXD1</text>
<text x="81.3" y="74.7">RXD2</text>
<text x="81.3" y="76.3">RXD3</text>
<text x="218.9" y="74.7">T+</text>
<text x="218.9" y="73.1">T-</text>
<text x="81.3" y="79.5">RXER</text>
<text x="81.3" y="81.1">RXDV</text>
<text x="97.3" y="81.1">VDDA1</text>
<text x="97.3" y="79.5">VDDA2</text>
<text x="81.3" y="89.1">P3_TXL</text>
<text x="81.3" y="87.5">P4_RXL</text>
<text x="98.2" y="85.9">VDD4</text>
<text x="98.2" y="87.5">VDD3</text>
<text x="98.2" y="89.1">VDD2</text>
<text x="98.2" y="84.3">VDD5</text>
<text x="81.3" y="90.7">P2_LINKL</text>
<text x="81.3" y="93.9">P0_ACTL</text>
<text x="81.3" y="92.3">P1_COLL</text>
<text x="98" y="95.5">GND7</text>
<text x="98" y="93.9">GND8</text>
<text x="98.2" y="90.7">VDD1</text>
<text x="98" y="101.9">GND3</text>
<text x="98" y="100.3">GND4</text>
<text x="98" y="98.7">GND5</text>
<text x="98" y="97.1">GND6</text>
<text x="81.3" y="103.5">10/100</text>
<text x="98" y="105.1">GND1</text>
<text x="98" y="103.5">GND2</text>
<text x="81.3" y="114.7">RESETn</text>
</g>
<g font-size="1.4" fill="#00f">
<text x="81.2" y="63.3">NO TXER PIN</text>
<text x="172.1" y="83.6">+</text>
<text x="81.2" y="84.1">NO INTERRUPT PIN</text>
<text x="172.1" y="98.1">+</text>
</g>
<g font-size="1.1">
<text x="38.8" y="14.4">5</text>
<text x="86.8" y="14.4">4</text>
<text x="134.8" y="14.4">3</text>
<text x="182.9" y="14.4">2</text>
<text x="230.9" y="14.4">1</text>
<text x="13.6" y="34.8">D</text>
<text x="255.3" y="34.8">D</text>
<text x="13.6" y="72.8">C</text>
<text x="255.3" y="72.8">C</text>
<text x="13.6" y="110.8">B</text>
<text x="255.3" y="110.8">B</text>
<text x="13.6" y="148.8">A</text>
<text x="255.3" y="148.8">A</text>
<text x="38.8" y="168">5</text>
<text x="86.8" y="168">4</text>
<text x="134.8" y="168">3</text>
<text x="182.9" y="168">2</text>
<text x="230.9" y="168">1</text>
</g>
</svg>
